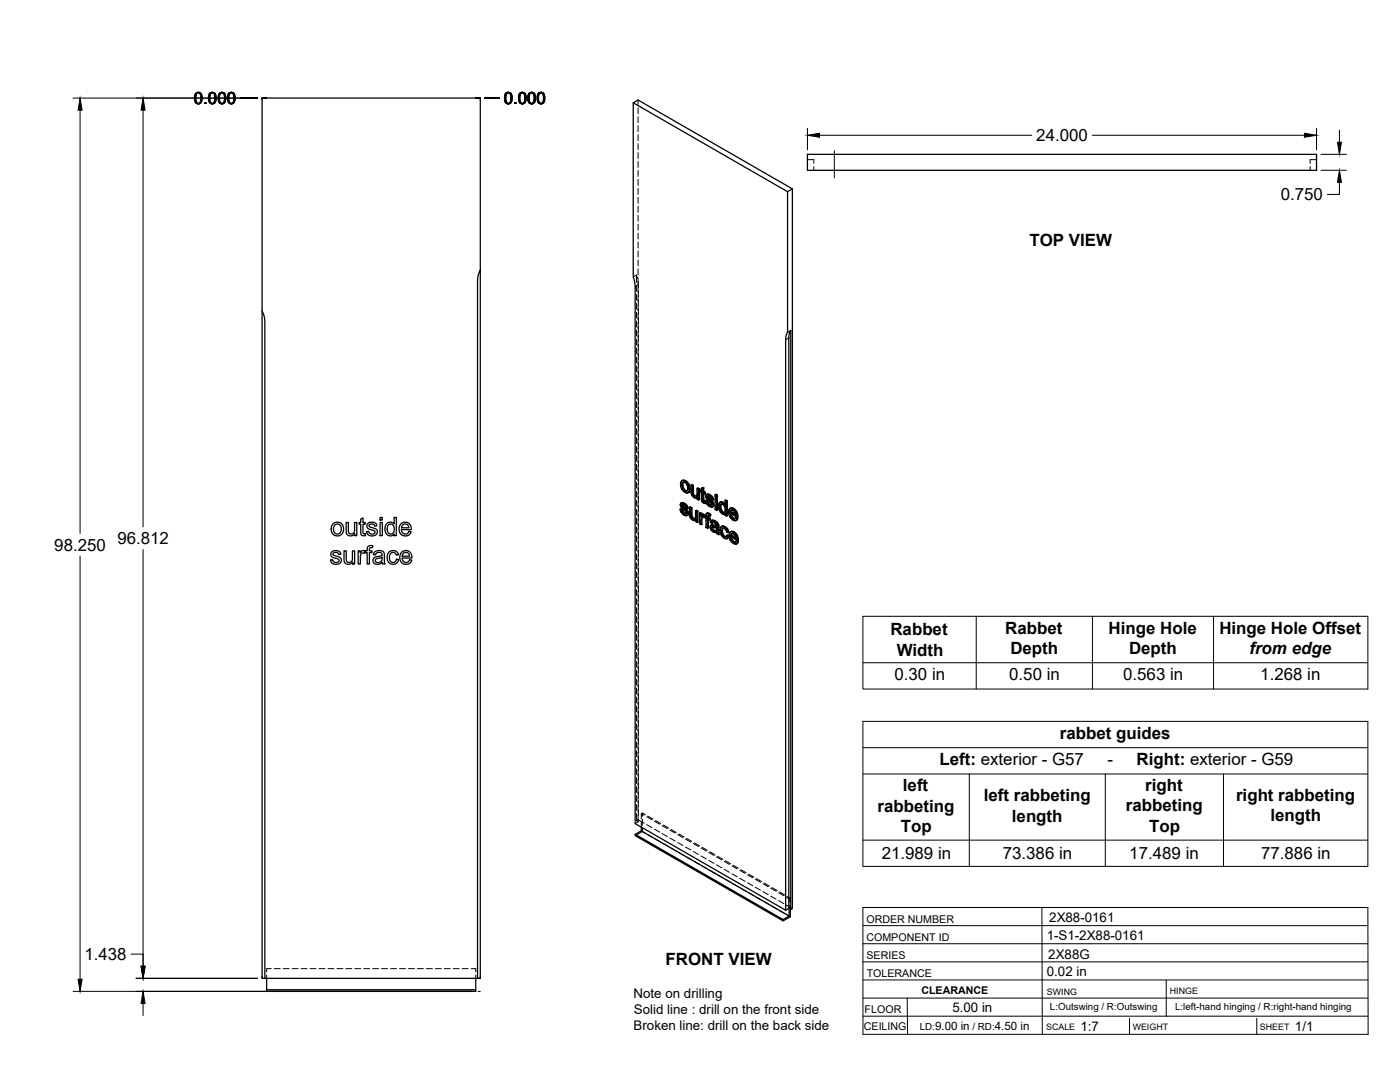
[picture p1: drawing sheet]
<svg xmlns="http://www.w3.org/2000/svg" width="559mm" height="432mm" viewBox="0 0 559 432" stroke-linecap="round" stroke-linejoin="round" font-family="sans-serif">
<!-- layer: Visible -->
<g fill="none" stroke="#000" stroke-width=".51">
<path d="M252.8 41l1.9-1.1 61.6 35.5M314.3 76.5l2-1.1v287.2l-.7 .3M322.3 61.6h203.2v6.4h-203.2zM191.7 107.8v282.6h-1.1v-278.5l.4-2.5zM191.7 107.8v-68.7h-87.1v85l.7 1.6 .4 2.6v262.1h84.9M104.6 124.1v266.3h1.1M313.6 135.6v227.6M314.3 132.6v-56.1l-61.5-35.5v69.5l.7 3.8v214.4l60.1 34.5M314.3 132.6l-.5 1.3-.2 1.6M315.6 131.9l-.6 1.3-.1 1.6v227.7l-1.3 .7M315.6 131.9v231l-.7-.4M315.6 131.9l-1.3 .7"/>
<path d="M272.2 191.8l.7-.2 .8 .2zM272.2 191.8l-.6 1.1 .5 2.3 1.5 1.4 .8 .1 .5-.3M272.3 193.6l.3 1.4M272.6 195l.3-.1 .8 .8-.3 .2zM272.8 192.5l-.2 .9M272.9 194.9l-.3-1.5-.3 .1 .2-.8 .5-.2 .9 .5 .5 1.4-.2 1.4-.8 .1M273.4 192l1 1a1.88 1.88 0 0 1 1 2M273.7 195.7l.5 .2M273.7 191.8l1.2 1.3M274.6 193.3l.5 1.9 .3-.2-.2 1.2M275.1 195.2l-.2 1.2 .3-.2-.6 .5M275.8 193.5l.7 .4 .3-.2v3.2"/>
<path d="M276.5 193.9v3.1l.3-.1 .3 .6M276.5 197.1l.3 .6 .3-.2 .5 .4M276.8 197.7l.4 .4h.9l-.3 .1M276.8 193.7l-.6-.4-.4 .2v2.9l.3 1.1 .8 1a.97 .97 0 0 0 1.4 .1v.6l.5 .4M277.2 198.1l.6 .1M278.2 194.9l.6 .4 .4-.2v4.3l-.4 .2v-4.3M278.3 198.6l-.3 .2M279.2 195.1l-.7-.4-.3 .2v2.6l-.4 .7M280 195.5l-.5 .1v.6l.5 .3v3.3l.6 .8 .7 .4 .3-.2-.1-.7h-.6M280 194.8l.9-.2v1.5M280.6 194.8v1.5l.3-.2 .6 .3M280.6 196.3l.6 .3 .3-.2v.6l-.3 .2v-.6"/>
<path d="M280.6 199.7l.7 .2M280.7 200l.8 .1M280.9 194.6l-.9 .2v1.1l-.5-.3M280.9 197v2.6M281.2 197.2l-.6-.4v2.8l.4 .2M281.6 199.8l.6 .3M282.1 197.3l.7-.1 .6 .2M282.3 198.3l.6 .4M282.4 198.6l.2 .3a1.23 1.23 0 0 1 1.4 .8l.4 .4M282.4 197.1l-.4 .3M282.5 197.4h.9l.7 .6M282.5 199.9l-.9-.1 .7 1.6 1.3 .9 .9-.1"/>
<path d="M282.6 198.9l1.5 1.4 .3-.2 .4 .6M282.6 198v.1M282.7 198.4l-.4-.3 1 .3 .6 1 .6 .2M282.8 197.2l-.9 .3-.2 .9 .5 .9 1.7 1.7-.1 .7M283 197.6l.8 .6 .3-.2 .5 .6M283.8 198.2l.5 .6 .3-.2 .2 .9-.3 .1-.2-.8M285.4 199l.3-.1 .7 .3-.4 .2zM285.4 197.4l.3-.2 .7 .4-.4 .2zM285.4 199v4.3l.6 .4M285.4 197.4v.8l.6 .4M286.4 199.2v4.3l-.4 .2v-4.3M286.4 197.6v.8l-.4 .2v-.8"/>
<path d="M289.4 199.7l.6 .3 .3-.1v5.9l-.3 .2v-6M290.3 199.9l-.6-.4-.3 .2v2.1l-.5-.7M133 209l1.7-.6 1.4 .5 .9 1.2 .1 1.9-.9 1.4-1.8 .5-1.5-.7-.7-1.6a2.82 2.82 0 0 1 .8-2.6zM133.7 209.5l.6-.3h.8l1 .9v1.9l-.8 1h-1.3l-.7-.9-.2-1.5zM137.3 219.8h.9v3a1.32 1.32 0 0 0 1.3 1.7 1.32 1.32 0 0 0 1.2-1.8v-2.9h.9v5.3h-.8v-.8a1.87 1.87 0 0 1-2.3 .9 1.87 1.87 0 0 1-1.2-2.1zM138.2 208.5h.8l.1 3.8a1.31 1.31 0 0 0 1.7 .7 1.31 1.31 0 0 0 .7-1.7v-2.8h.9v5.3h-.8v-.8a1.87 1.87 0 0 1-2.2 .8 1.87 1.87 0 0 1-1.2-2zM143 219.8h.8v.8a1.27 1.27 0 0 1 2-.6l.8-.2v-1.1a1.56 1.56 0 0 1 2.2-.9l-.1 .8a.81 .81 0 0 0-.9 0 .81 .81 0 0 0-.4 .8v.4h1.1v.7h-1.1v4.6h-.8v-4.6h-.8v-.4l-.3 .7-.8-.2-.7 .5-.2 4h-.8zM144 207.2l.9-.5v1.8h.9v.7h-.9v3.4l.2 .4h.7l.1 .8h-1.3l-.5-.6-.1-4h-.7v-.7h.7zM146.8 209l.8-.5 1.4-.1a1.53 1.53 0 0 1 1.4 1.5l-.8 .1a1.17 1.17 0 0 0-1.2-.9 1.17 1.17 0 0 0-1.1 .8l.4 .5 2.1 .5a1.6 1.6 0 0 1 .7 2.1 1.6 1.6 0 0 1-2 .9l-1.5-.4-.7-1.3 .9-.2 .4 .9 .5 .2 1.3-.2a.81 .81 0 0 0 .2-1.1 .81 .81 0 0 0-1.1-.3l-.8-.2a1.39 1.39 0 0 1-1.2-.9 1.39 1.39 0 0 1 .3-1.4zM151.7 208.5h.9v5.3h-.9zM151.7 206.5h.9v1h-.9zM154.3 209l1.1-.6a1.86 1.86 0 0 1 1.9 .7v-2.6h.9v7.3h-.8v-.7a2.17 2.17 0 0 1-2.7 .5 2.17 2.17 0 0 1-1.1-2.5z"/>
<path d="M155 209.5l.5-.3h.9l.8 1v2l-.8 .9-1-.1-.8-1v-1.4zM160 209.1a2.45 2.45 0 0 1 2.9-.4 2.45 2.45 0 0 1 1.2 2.7h-3.9l.3 1 .8 .7a1.46 1.46 0 0 0 1.9-1l.9 .1-.5 .9-.9 .7h-1.5l-1.2-.6-.6-.9-.1-1.4zM160.7 209.5l.6-.3h1l.6 .6 .3 .8h-2.9zM271.4 203.2l.6 .3M271.9 200.7l.8-.1 .5 .2M272 203.5l.4-.2 .2 .9-.3 .1zM272.1 201.7l.7 .4M272.2 202l.2 .3a1.21 1.21 0 0 1 1.5 .9l.4 .3M272.3 200.6l-.5 .2M272.3 204.3l.7 .6h.8M272.3 200.8h.9l.8 .6M272.4 203.3l-1-.1 .7 1.6 1.3 .9 .9-.1"/>
<path d="M272.4 202.3l1.5 1.4 .4-.2 .4 .7M272.5 201.4l-.1 .1M272.5 201.8l-.3-.3 1 .3 .5 1 .7 .3M272.6 204.2l.7 .6M272.7 200.6l-1 .3-.2 .8 .6 1 1.6 1.7-.1 .7M272.9 201l.7 .6 .4-.2 .5 .7M273 204.9l.6 .2M273.6 201.6l.6 .6 .3-.1 .2 .8-.3 .2-.2-.9M273.7 205.1h-.1M273.9 203.7l.4 .6 .4-.1 .1 .7M274.3 204.3l.2 .7 .3-.1-.2 .5M274.5 205l-.2 .6 .3-.2-.4 .4"/>
<path d="M275.2 202.4l.7 .4 .3-.2v3.2M275.9 202.8v3.1l.3-.1 .3 .6M275.9 206l.3 .6 .3-.2 .4 .4M276.2 206.6l.4 .4h.9M276.2 202.6l-.7-.4-.3 .2v3l.3 1.1 .8 .9a.97 .97 0 0 0 1.4 .1M276.6 207l.6 .2M277.5 207l-.3 .2M277.6 203.8l.7 .4 .3-.2v4.3l-.3 .2v-4.3M277.7 207.5v.7l.6 .3M277.7 207.5l-.2 .2M278.6 204l-.7-.4-.3 .2v2.7l-.4 .7M279.2 204.7l.6 .4 .3-.2v.5l.4-.2"/>
<path d="M279.8 205.1v.6l.7-.5 .4 .1M280 206.4l.2 2.8-.3 .2v-2.2M280.1 204.9l-.6-.3-.3 .1v4.3l.7 .4M280.2 205.3h.7l.6 .4M280.3 206.1v.1M280.6 205.4l.6 .5M281 206.6l-.8-.5-.2 .3 .3-.2-.1 .8M281.2 200.3l.1 .7M281.2 206.4l.6 .4v3.7l.6 .4M281.2 206.4v-.3l-.2 .5M281.2 206.5l-.2 .1M282.2 204.9h.9l.6 .4"/>
<path d="M282.2 200.1l.3-.2 .3 .8-.3 .2zM282.4 206.6l.7 .4 .3-.2v.6l-.3 .1v-.5M282.5 204.7l-.5 .2M282.5 200.9l.6 .6h.9M282.7 207.3v3.4l-.3 .2v-3.8l.7 .4M282.7 205.7v.7M282.8 205.1l.6 .4 .3-.2-.4 .8 .1-.6M282.8 200.7l.7 .7M283.1 204.9l-.6-.2-.5 .2-.2 1.3-.6-.3 .6-.1M283.2 201.5l.6 .2M283.3 206.1a.45 .45 0 0 0-.5-.5 .45 .45 0 0 0-.4 .6v.4l.3-.2 .7 .4M283.8 209.6l.8-.2 1.4 .5"/>
<path d="M283.9 201.7h-.1M284.1 210.7l.2 .6 .3-.2 .5 .5M284.1 200.3l.4 .6 .3-.2 .2 .8M284.2 210.4l-.1 .3 .3-.2 .2 .6M284.2 209.4l-.5 .2M284.3 211.3l.5 .5h1h-1M284.3 210.3l-.1 .1M284.4 207.7l.8 .4 .3-.2 .8 .6M284.4 210.3l.6 .2a.79 .79 0 0 1 .9 .2 .79 .79 0 0 1 0 1l-.4 .3M284.4 210.3l-.2 .1M284.4 210.3v.2M284.5 200.9l.2 .7 .3-.1-.2 .5"/>
<path d="M284.5 208.4l-.4 .5 .2-.4 .5-.1 1.1 1a.48 .48 0 0 1 0 .8 .48 .48 0 0 1-.7-.3l-.9-.3M284.6 209.4l-1 .3-.2 1 .6 1 1.2 .8a.64 .64 0 0 1 1 .5l.6 .4M284.7 201.6l-.2 .6 .3-.2-.5 .4M284.7 207.6l-.8 .2M285.2 208.1l.8 .5 .3-.1 .4 .5M285.5 207.9l-.8-.3-.9 .3-.3 .5 .6 .5M286 208.6l.4 .6 .3-.2 .2 .7M286.4 209.2l.2 .6 .3-.1 .1 2.9M286.6 209.8l.1 3 .3-.2 .1 .6-.3 .2-.1-.6M287.4 202.4l.3 1.4M287.5 200.4h1.2l.6 .6M287.7 201.3h.7l.7 .8 .3 1.3-.3 1.2"/>
<path d="M287.7 201.3l-.3 1.1 .3-.2 .3 1.4M287.7 203.8l.3-.2 .8 .8-.4 .2zM287.8 201.2l-.1 .1M287.8 200.3l-.5 .2M288 201.1l-.3 1.1M288.1 212l.3 1.4 .3-.2 .7 .8M288.2 210.1l.9 .2 .3-.2 1 1M288.4 213.4l.7 .8h.8M288.4 200.6l.5 .5h.5M288.4 204.6h.7M288.5 209.9l-.6 .3M288.6 210.8l-.2 1"/>
<path d="M288.7 200.4l-.8-.2-.8 .4-.3 2.1 1 2 1 .6 .6-.2v.5l.6 .4M288.8 204.4l.4 .1M289.1 210.3l.8 .6a1.42 1.42 0 0 1 1 1.5l-.3 .1-.5-1.3M289.4 205.1l-.2 .2M289.4 210.1l-.9-.2-.8 .4-.3 1.9 .5 1.3 .6 .9 .9 .5 .7 .1M290 213.7l.6 .4M290.6 212.5l-.6-.2-.7-1.3-.9-.2-.3 1.2 .3-.2 .3 1.4M290.6 214.1l.4-.1-.3 .6-.6 .4zM291 214l-.7-.5-.6 .8-.6-.1M291.3 202.9h.9a1.84 1.84 0 0 1 1.8 1.2M291.5 204.3l2 1.2-.3-1.1-.9-.9-.6 .1-.2 .7 .3-.2 1.7 1M291.5 212.3l.8-.1a2.05 2.05 0 0 1 2 1.3"/>
<path d="M291.7 213.6l2.1 1.2-.9-1.6a.7 .7 0 0 0-.8-.3 .7 .7 0 0 0-.4 .7l.3-.2 1.7 1M291.8 206.1l.8 .8h.8M291.8 205l.3 .9M292 203.5l-.2 .6M292 215.5l.8 .8h.8M292 214.4l.3 .9M292.2 212.9l-.2 .5M292.5 203l1 1a1.97 1.97 0 0 1 1 2.1M292.6 206.9l.6 .2M292.7 212.4l1 1a1.83 1.83 0 0 1 1 1.8v.2M292.8 216.3l.5 .2M292.8 202.8l-.8-.2-1 .7-.2 1.3 .3 1.2 .7 1.1 1.2 .9h.7l.8-.9"/>
<path d="M293 212.2l-.8-.2-1 .5-.2 1.4 .3 1.3 .7 1.2 1.2 .7h.8l.7-.8M293.3 207l-.1 .1M293.5 216.4l-.2 .1M293.5 206.6l.7 .5M293.7 204.3l.5 1.9 .3-.1-.3 .1M293.7 216l.7 .5M293.9 213.7l.5 1.9 .3-.2-.3 .2M294.2 206.4l-2.8-1.6 .4 1.3 .3-.2 .8 .9M294.4 215.8l-2.8-1.6 .4 1.3 .3-.2 .8 .8M294.5 206.9l-.7 .8M294.5 206.9l-.6-.5-.7 .7M294.7 216.3l-.7 .8"/>
<path d="M294.7 216.3l-.7-.5-.7 .7M132.3 220.4l.6-.5 1.1-.2a1.77 1.77 0 0 1 2.1 1.5l-.9 .1a1.17 1.17 0 0 0-1.1-.9 1.17 1.17 0 0 0-1.2 .9l.4 .4 2.1 .6a1.59 1.59 0 0 1 .7 2 1.59 1.59 0 0 1-1.9 .9l-1.6-.4-.7-1.3 .9-.1 .3 .7 .7 .4 1.2-.3a.81 .81 0 0 0 .2-1 .81 .81 0 0 0-1-.3l-1.2-.4a1.36 1.36 0 0 1-.7-2.1zM149.5 220.3l.7-.4 1.2-.2 1.7 .6 .6 4.8h-.9l-.2-.6-1.3 .6-1.2 .1-.8-.4-.4-.7a1.74 1.74 0 0 1 2-2l.6-.1a.77 .77 0 0 0 1-.8 .77 .77 0 0 0-1-.7l-1.2 .2-.4 .7-.9-.1zM150 223.2l2.5-.7a1.62 1.62 0 0 1-.6 1.7 1.62 1.62 0 0 1-1.9 0l-.2-.5zM155.2 220.4l1.2-.6h1.4l.8 .7 .4 .9-.8 .1a1.44 1.44 0 0 0-1.9-.9 1.44 1.44 0 0 0-.9 1.9l.3 1.2 .8 .7 1.1-.1 .6-1.1 .9 .1-.5 1.2a2.49 2.49 0 0 1-3.2 .2 2.49 2.49 0 0 1-.8-3.2zM160.3 220.5a2.45 2.45 0 0 1 2.9-.5 2.45 2.45 0 0 1 1.2 2.7h-3.9l.2 .9 .8 .8a1.43 1.43 0 0 0 2-1l.9 .1-.4 .9-1 .7h-1.7l-1-.6-.7-1.7v-1.1zM161 220.9l.5-.4h1.1l.6 .6 .3 .9h-3zM256 330.1v1.5l-2.4 1.4v.5l59 34v-.5l-59-34M256 331.6l59 34-2.4 1.4M315 362.6v3M315.4 362.8v3l-2.8 1.7M106.4 390.4v5.2h83.5v-.6h-83.5"/>
<path d="M189.9 390.4v4.6"/>
</g>
<!-- layer: Hidden -->
<g fill="none" stroke="#000" stroke-width=".4">
<path d="M254.7 39.9v1.9M254.7 43v2.4M254.7 46.6v2.4M254.7 50.2v2.4M254.7 53.7v2.4M254.7 57.3v2.4M254.7 60.9v2.4M254.7 64.5v2.3M254.7 68v2.4M254.7 71.6v2.4M254.7 75.2v2.4M254.7 78.7v2.4"/>
<path d="M322.3 63.7h2.5v1.5M324.8 66.4v1.6M522.9 66.4v1.6M525.5 63.7h-2.6v1.5M254.7 82.3v2.4M254.7 85.9v2.4M254.7 89.5v2.3M254.7 93v2.4M254.7 96.6v2.4M254 109.8l.4 1.3M254 109.8v2.9M254 113.9v2.3"/>
<path d="M254 117.4v2.4M254 109.8l-1.2 .7M254.7 100.2v2.4M254.7 103.7v2.4M254.7 107.3v2.4M254.7 110.9v2.4M254.7 114.5v2.3M254.7 118v2.4M254.7 112.2l.1 2.6M254.8 116v2.4M254.8 119.6v2.3M254 121v2.4"/>
<path d="M254 124.6v2.4M254 128.1v2.4M254 131.7v2.4M254 135.3v2.4M254 138.9v2.3M254.7 121.6v2.4M254.7 125.2v2.4M254.7 128.8v2.3M254.7 132.3v2.4M254.7 135.9v2.4M254.7 139.5v2.3M254.8 123.1v2.4"/>
<path d="M254.8 126.7v2.4M254.8 130.3v2.4M254.8 133.9v2.3M254.8 137.4v2.4M254 142.4v2.4M254 146v2.4M254 149.6v2.4M254 153.2v2.3M254 156.7v2.4M254.7 143v2.4M254.7 146.6v2.4M254.7 150.2v2.4"/>
<path d="M254.7 153.8v2.3M254.7 157.3v2.4M254.8 141v2.4M254.8 144.6v2.3M254.8 148.1v2.4M254.8 151.7v2.4M254.8 155.3v2.4M254.8 158.9v2.3M254 160.3v2.4M254 163.9v2.3M254 167.4v2.4M254 171v2.4"/>
<path d="M254 174.6v2.4M254 178.2v2.3M254.7 160.9v2.4M254.7 164.5v2.4M254.7 168v2.4M254.7 171.6v2.4M254.7 175.2v2.4M254.7 178.8v2.3M254.8 162.4v2.4M254.8 166v2.4M254.8 169.6v2.4M254.8 173.1v2.4"/>
<path d="M254.8 176.7v2.4M254 181.7v2.4M254 185.3v2.4M254 188.9v2.4M254 192.4v2.4M254 196v2.4M254 199.6v2.4M254.7 182.3v2.4M254.7 185.9v2.4M254.7 189.5v2.4M254.7 193v2.4M254.7 196.6v2.4"/>
<path d="M254.8 180.3v2.4M254.8 183.9v2.3M254.8 187.4v2.4M254.8 191v2.4M254.8 194.6v2.4M254.8 198.1v2.4M271.9 193.1l.5 1.9-.3 .2M272.4 195l1.3 1.3-.3 .2M272.5 191.6l-.9 1.7M272.8 192.5l-.2 .1M272.9 192.4h.8l-.3 .2M273.7 192.4l.8 .9-.3 .2"/>
<path d="M273.7 196.3l.9 .3-.3 .1M274.5 195.7l-.3 .2M274.5 193.3l.3 1.4-.3 .2M274.8 194.7l-.1 .8-.5 .4M274.9 196.5l-.3 .1M276.2 193.3v3.4l-.3 .2M276.2 196.7l.2 .7-.3 .1M276.4 197.4l.4 .6-.3 .1M276.8 198l.6 .5-.3 .1M277.4 198.5l.7 .2 .5-.3-.3 .2M278.1 198.1h.1M278.3 198l-.4 .2"/>
<path d="M278.4 198.6h-.1M278.4 197.8l-.3 .3M278.5 194.7v2.8l-.4 .5M278.6 198.4v.7l-.3 .1M278.6 199.1l.6 .3M279.8 196l.5 .3-.3 .2M279.8 195.4v.6l-.3 .2M280 195.5l.3 .2M280.3 196.3l.1 3.3-.4 .2M280.3 194.6v1.1l-.3 .2M280.4 199.6l.2 .5-.3 .2M280.6 196.8l.3-.2v.4"/>
<path d="M280.9 196.6l.6 .4M281.9 199.7l.5 1.3-.3 .1M282 197.8l.1 .7-.3 .2M282.1 197.4l-.4 .6M282.1 198.5l.5 .6-.4 .2M282.3 197.2l-.5 .4M282.5 198l.3-.2-.2 .2M282.6 199.1l1.5 1.6-.3 .2M282.7 197.9l-.3 .1M282.8 197.8l.6 .2-.3 .2M283.4 198l.6 .5-.3 .2M284 198.5l.2 .7-.3 .2"/>
<path d="M284.2 199.2l.6 .3M285.7 197.2v.9l-.3 .1M285.7 198.9v1.5M285.7 198.1l.7 .3M289.7 199.5v2.1l-.3 .2M254 203.2v2.3M254 206.7v2.4M254 210.3v2.4M254 213.9v2.4M254 217.4v2.4M254.7 200.2v2.4M254.7 203.8v2.3"/>
<path d="M254.7 207.3v2.4M254.7 210.9v2.4M254.7 214.5v2.4M254.7 218.1v2.3M254.8 201.7v2.4M254.8 205.3v2.4M254.8 208.9v2.3M254.8 212.4v2.4M254.8 216v2.4M254.8 219.6v2.4M271.7 203.1l.5 1.3-.3 .2M271.8 201.3l.2 .6-.3 .2"/>
<path d="M271.9 200.8l-.4 .6M272 201.9l.4 .6-.3 .2M272.1 200.6l-.5 .4M272.2 204.4l1.1 1-.3 .1M272.3 201.4l.3-.2-.1 .2M272.4 202.5l1.6 1.6-.3 .2M272.6 201.3l-.4 .1M272.6 201.2l.6 .2-.3 .2M273.2 201.4l.6 .6-.3 .1M273.3 205.4l.8 .2-.3 .2M273.8 204.9h.2M273.8 202l.3 .6-.4 .2"/>
<path d="M274 204.1l.2 .5-.3 .1M274 204.9l-.3 .2 .3-.2M274.1 202.6l.6 .3M274.2 204.6l-.2 .3M274.5 205.6h-.4M275.5 202.2l.1 3.4-.3 .2M275.6 205.6l.2 .7-.3 .2M275.8 206.3l.4 .6-.3 .2M276.2 206.9l.6 .5-.3 .2M276.8 207.4l.7 .2 .5-.3-.2 .2M277.5 207h.1M277.7 206.9l-.4 .2"/>
<path d="M277.8 206.7l-.3 .3M277.9 203.6v2.6l-.4 .7M278 207.3v.7l-.3 .2M278 208l.6 .3M279.5 207.3v1.6l-.3 .1M279.5 208.9l.7 .3M279.5 204.6v1.5M280.1 206.1l.8-.1-.3 .2M280.1 205.4v.1M280.3 206.1l.2-.2-.3 .2M280.4 205.2l-.6 .5M280.6 200.1l.5 .5-.3 .1"/>
<path d="M280.9 206l.4 .4M281.1 200.6l.5 .2M281.2 206.1l.3-.2-.2 .5M281.5 205.7v.1M281.5 206.3l.6 .3-.3 .2M281.5 205.9l-.2 .5M281.5 205.7l-.3 .3M281.8 205.8l.3 .2M282.1 209v1.3l-.3 .2M282.1 210.3l.6 .4M282.1 206.6v1.3M282.2 205l-.1 1-.3 .2"/>
<path d="M282.3 204.7l-.5 .4M282.4 201l1.1 1-.3 .1M282.4 207.1l.3-.2v.4M282.5 205.7l.4-.2-.2 .2M282.7 206.9l.7 .5M282.9 205.5l.4 .1-.4 .2M283.3 205.6l.3 .3M283.5 202l.8 .2-.3 .2M283.7 210.1l.4 1.1-.4 .2M283.8 208.2l.6 .5M283.8 209.6l-.4 .7M284 201.5h.1"/>
<path d="M284 209.4l-.5 .4M284.1 211.2l.9 .9-.3 .2M284.1 207.7l-.6 .7M284.1 200.7l.2 .5-.3 .1M284.2 201.5l-.3 .2 .2-.2M284.2 207.6l-.4 .3M284.3 201.2l-.2 .3M284.4 208.4l.4-.2-.3 .2M284.5 210.2l.2-.1zM284.5 210.2l-.2 .1M284.6 210.1l-.4 .2M284.6 202.2h-.3"/>
<path d="M284.7 210.1l1.6 .5-.3 .2M284.8 208.2l.6 .2-.3 .2M285 212.1l.7 .2-.3 .2M285.4 208.4l.7 .7-.3 .2M285.7 212.3l.7-.1-.4 .2M285.7 201.6v1.6l-.3 .1M285.7 203.2l.7 .3M286 209.9l.3 .1M286 211.7l-.3 .2M286.1 209.1l.2 .7-.3 .2M286.2 211.5l-.4 .3M286.3 210.6l-.1 .9-.3 .2"/>
<path d="M286.3 209.8l-.3 .4M286.4 212.2l.1 .7-.3 .1M286.5 212.9l.6 .3M287.1 201.8l.2 1.3-.3 .2M287.3 200.7l-.2 1.1-.3 .2M287.3 203.1l.6 1.1-.4 .2M287.6 200.3l-.6 .6M287.7 211.4l.5 1.9-.3 .2M287.9 204.2l.8 .8-.3 .1M287.9 210.3l-.2 1.1-.3 .2M288 201.1h.7l-.3 .2M288 201.1l-.2 .1"/>
<path d="M288 201.1h.1M288.1 201l-.3 .2M288.2 213.3l1.2 1.3-.3 .2M288.2 210l-.6 .5M288.6 210.8l-.2 .1M288.7 210.7l.8 .1-.4 .1M288.7 205l.6 .1 .4-.2-.3 .2M288.7 201.1l.8 .8-.4 .2M289.4 201.1l.3 .5M289.4 214.6l1 .2M289.5 210.8l.5 .5-.3 .2M289.5 201.9l.3 1.5-.4 .2"/>
<path d="M289.5 205.1h-.1M289.7 204.9v.6l-.3 .1M289.7 205.5l.6 .3M289.8 203.4l-.2 .7-.4 .4 .3-.1M290 211.3l.3 .8-.3 .2M290 214.1l-.1 .1M290.3 212.1l.6 .3M290.3 213.5l-.6 .8M291.1 204.1l.5 1.9-.3 .2M291.3 213.5l.5 1.9-.3 .2M291.4 204.8l.4-.1v.3M291.6 206l1.3 1.4-.4 .1"/>
<path d="M291.6 202.7l-.8 1.6M291.6 214.2l.4-.2v.4M291.8 204.7l2.7 1.5M291.8 215.4l1.3 1.3-.3 .2M291.8 212.1l-.5 1.4-.3 .2M292 214l2.7 1.6M292 203.5l-.2 .1M292.1 203.4l.7 .1-.3 .1M292.2 212.9h-.2M292.3 212.7l.8 .1-.4 .2M292.8 203.5l.8 .8-.3 .2M292.9 207.4l1 .2-.3 .2"/>
<path d="M293.1 212.8l.7 .9-.3 .2M293.1 216.7l1 .3-.3 .2M293.5 206.9h-.1M293.5 206.9l-.2 .1M293.5 205.1l.4 .2M293.6 206.8l-.4 .2M293.6 204.3l.3 1-.4 .2M293.7 216.3h-.1M293.7 216.3l-.2 .1M293.7 214.4l.4 .3M293.8 216.2l-.4 .2M293.8 213.7l.3 1-.3 .1"/>
<path d="M293.9 206.4l-.4 .5M294 215.8l-.3 .5M294.1 207.5l-.2 .1M294.3 216.9l-.2 .1M254 221v2.4M254 224.6v2.4M254 228.2v2.3M254 231.7v2.4M254 235.3v2.4M254 238.9v2.4M254.7 221.6v2.4M254.7 225.2v2.4"/>
<path d="M254.7 228.8v2.3M254.7 232.3v2.4M254.7 235.9v2.4M254.7 239.5v2.4M254.8 223.1v2.4M254.8 226.7v2.4M254.8 230.3v2.4M254.8 233.9v2.3M254.8 237.4v2.4M254 242.4v2.4M254 246v2.4M254 249.6v2.4"/>
<path d="M254 253.2v2.3M254 256.7v2.4M254.7 243.1v2.3M254.7 246.6v2.4M254.7 250.2v2.4M254.7 253.8v2.4M254.7 257.3v2.4M254.8 241v2.4M254.8 244.6v2.4M254.8 248.2v2.3M254.8 251.7v2.4M254.8 255.3v2.4"/>
<path d="M254.8 258.9v2.3M254 260.3v2.4M254 263.9v2.4M254 267.5v2.3M254 271v2.4M254 274.6v2.4M254 278.2v2.3M254.7 260.9v2.4M254.7 264.5v2.4M254.7 268.1v2.3M254.7 271.6v2.4M254.7 275.2v2.4"/>
<path d="M254.7 278.8v2.4M254.8 262.4v2.4M254.8 266v2.4M254.8 269.6v2.4M254.8 273.2v2.3M254.8 276.7v2.4M254 281.7v2.4M254 285.3v2.4M254 288.9v2.4M254 292.5v2.3M254 296v2.4M254 299.6v2.4"/>
<path d="M254.7 282.3v2.4M254.7 285.9v2.4M254.7 289.5v2.4M254.7 293.1v2.3M254.7 296.6v2.4M254.8 280.3v2.4M254.8 283.9v2.4M254.8 287.4v2.4M254.8 291v2.4M254.8 294.6v2.4M254.8 298.2v2.3M254 303.2v2.4"/>
<path d="M254 306.7v2.4M254 310.3v2.4M254 313.9v2.4M254 317.5v2.3M254.7 300.2v2.4M254.7 303.8v2.4M254.7 307.3v2.4M254.7 310.9v2.4M254.7 314.5v2.4M254.7 318.1v2.3M254.8 301.7v2.4M254.8 305.3v2.4"/>
<path d="M254.8 308.9v2.4M254.8 312.4v2.4M254.8 316v2.4M254.8 319.6v2.4M254 327.5l.8 .4M254 321v2.4M254 324.6v2.9M254.7 321.6v2.4M254.7 325.2v1.9M254.7 327.1l-.7 .4M254.7 327.1l2.4 1.4M254.8 323.2v2.3"/>
<path d="M254.8 326.7v1.2M254.8 327.9l-1.3 .8M256 328v2.1M256 324.7l1.1 .7M256.4 325.8v-1.4l-.4 .3v2.1M256.4 331.9l-2.8 1.6M256.4 327v2.3M256.4 330.5v1.4M256.4 324.4l1.2 .7M256.4 331.9l1.2 .6M258.1 325.9l2.1 1.2M258.1 329.1l2.1 1.2"/>
<path d="M258.6 325.7l2 1.2M258.6 333.1l2 1.2M261.2 327.7l2.1 1.2M261.2 330.9l2.1 1.2M261.7 327.5l2 1.2M261.7 334.9l2 1.2M264.3 329.5l2.1 1.2M264.3 332.7l2.1 1.2M264.8 329.2l2 1.2M264.8 336.7l2 1.2M267.4 331.3l2.1 1.2M267.4 334.5l2.1 1.1"/>
<path d="M267.9 331l2 1.2M267.9 338.5l2 1.1M270.5 333.1l2.1 1.2M270.5 336.2l2.1 1.2M271 332.8l2 1.2M273.6 334.9l2.1 1.2M273.6 338l2.1 1.2M274.1 334.6l2 1.2M276.7 336.7l2.1 1.1M276.7 339.8l2.1 1.2M277.2 336.4l2 1.2M279.8 338.4l2.1 1.2"/>
<path d="M280.3 338.2l2 1.1M283.4 340l2 1.1M271 340.2l2 1.2M274.1 342l2 1.2M277.2 343.8l2 1.2M279.8 341.6l2.1 1.2M280.3 345.6l2 1.2M282.9 340.2l2.1 1.2M282.9 343.4l2.1 1.2M283.4 347.4l2 1.2M286 342l2.1 1.2M286 345.1l2.1 1.2"/>
<path d="M286.4 341.7l2.1 1.2M286.4 349.1l2.1 1.2M289.1 343.8l2 1.2M289.1 346.9l2 1.2M289.5 343.5l2.1 1.2M289.5 350.9l2.1 1.2M292.2 345.6l2 1.2M292.2 348.7l2 1.2M292.7 345.3l2 1.2M292.7 352.7l2 1.2M295.3 347.3l2 1.2M295.3 350.5l2 1.2"/>
<path d="M295.7 347.1l2.1 1.2M295.7 354.5l2.1 1.2M298.4 349.1l2 1.2M298.4 352.3l2 1.2M298.8 348.9l2.1 1.2M298.8 356.3l2.1 1.2M301.5 350.9l2 1.2M301.5 354.1l2 1.1M301.9 350.6l2.1 1.2M301.9 358.1l2.1 1.1M304.6 352.7l2 1.2M304.6 355.8l2 1.2"/>
<path d="M305 352.4l2.1 1.2M305 359.8l2.1 1.2M307.7 354.5l2 1.2M307.7 357.6l2 1.2M308.1 354.2l2.1 1.2M310.8 356.3l2 1.1M310.8 359.4l2 1.2M311.2 356l2.1 1.2M313.9 358l1.1 .7 .4-.3M314.3 357.8l1.1 .6M315 358.7v1.3M315.4 358.4v1.6"/>
<path d="M308.1 361.6l2.1 1.2M311.2 363.4l2.1 1.2M313.9 361.2l2.4 1.4M314.3 365.2l1.1 .6M315 361.2v1.4M315.4 361.2v1.6M106.4 389.1v1.3M108.3 386.6h-1.9v1.3M109.5 386.6h2.3M113 386.6h2.4M116.6 386.6h2.4M120.2 386.6h2.4"/>
<path d="M123.7 386.6h2.4M127.3 386.6h2.4M130.9 386.6h2.4M134.5 386.6h2.3M138 386.6h2.4M141.6 386.6h2.4M145.2 386.6h2.4M148.8 386.6h2.3M152.3 386.6h2.4M155.9 386.6h2.4M159.5 386.6h2.3M163 386.6h2.4"/>
<path d="M166.6 386.6h2.4M170.2 386.6h2.4M173.8 386.6h2.3M177.3 386.6h2.4M180.9 386.6h2.4M184.5 386.6h2.4M188 386.6h1.9v1.3M189.9 389.1v1.3"/>
</g>
<!-- layer: Reference -->
<path d="M104.6 39.1h1.8M105.5 39.1h-.9h1.8h-1.8v.9M189.9 39.1h1.8M190.8 39.1h.9v.9M322.3 61.6v2.1M322.3 65.8v2.2M525.5 61.6v2.1M525.5 65.8v2.2M104.6 389.5v.9h.9M190.8 395.6h.9M191.7 389.5v.9h-.9" fill="none" stroke="#000" stroke-width=".4"/>
<!-- layer: Visible Narrow -->
<path d="M314.9 134.8l-1.3 .8M276.8 196.1l-.3 .2M280.9 199.2l-.3 .1M283.5 199.2l-.3 .2M273.3 202.6l-.3 .2M276.2 205l-.3 .2M282.7 206l-.3 .2M285.2 209.6l-.3 .2M287 210.3l-.4 .2M287 211.3l-.4 .2" fill="none" stroke="#000" stroke-width=".4"/>
<!-- layer: Hidden Narrow -->
<path d="M254.8 113.6l-1.3 .7M276.2 196l-.4 .2M278.5 197l-.3 .2M280.3 198.8l-.3 .1M273.3 203.5l-.3 .1M275.5 204.9l-.3 .2M277.9 205.9l-.3 .2M282.1 205.6l-.3 .1M283.5 200l-.3 .2M285.3 210.3l-.3 .2M286.3 210.9l-.3 .1" fill="none" stroke="#000" stroke-width=".4"/>
<!-- layer: Titleblock -->
<path d="M344.4 362.2h201.6l.1 50.6h-201.7zM344.4 376.6h201.6M344.4 369.4h201.6M415.9 362.2l.1 50.6M344.4 383.9h201.6M344.4 398.3h201.6M344.4 391.1h201.6M362.1 398.3l.1 14.4M465.5 391.3v14.4M344.4 405.5h201.7M450.8 406.4v6.4M501.6 406.4v6.4" fill="none" stroke="#000" stroke-width=".4"/>
<!-- layer: Custom Tables -->
<path d="M344.4 246h201.6v29h-201.6zM389.7 246v29M436 246v29M484.4 246v29M344.4 264.5h201.6M344.4 287.9h201.6v57.9h-201.6zM344.4 298.4h201.6M344.4 308.9h201.6M386.9 308.9v36.9M441.2 308.9v36.9M488.4 308.9v36.9M344.4 335.3h201.6" fill="none" stroke="#000" stroke-width=".4"/>
<!-- layer: FD_Dimensions -->
<g fill="none" stroke="#000" stroke-width=".4">
<path d="M29.2 39.1h73.6M193.5 39.1h5.8M32 44v168.9M57.1 44v166.3M322.3 51.2v8.6M327.1 54h84.7M436 54h84.7M525.5 51.2v8.6M534.6 51.9v4.9M527.3 61.6h10.1M527.3 67.9h10.1M534.6 72.8v4.8h-4.8"/>
<path d="M57.1 219.3v166.3M32 221.9v168.9M29.2 395.6h159.8M52.3 380.8h4.8M54.3 390.4h48.5M57.1 400.5v4.8"/>
</g>
<path d="M32 39.1l.8 4.9h-1.6zM57.1 39.1l.8 4.9h-1.6zM322.3 54l4.8-.8v1.6zM520.7 53.2l4.8 .8-4.8 .8zM533.8 56.8h1.6l-.8 4.8zM534.6 67.9l.8 4.9h-1.6zM31.2 390.8h1.6l-.8 4.8zM56.3 385.6h1.6l-.8 4.8zM57.1 395.6l.8 4.9h-1.6z" fill="#000" stroke="#000" stroke-width=".4"/>
<!-- layer: Smart Centers -->
<path d="M333 60.1v10.9" fill="none" stroke="#000" stroke-width=".4"/>
<g font-size="6.7">
<text x="77.4" y="41.5">0.000</text>
<text x="201" y="41.5">0.000</text>
<text x="413.6" y="56.3">24.000</text>
<text x="511.2" y="80">0.750</text>
<text x="410.9" y="98.2">TOP VIEW</text>
<text x="21.7" y="219.8">98.250</text>
<text x="46.8" y="217.1">96.812</text>
<text x="355.4" y="253.6">Rabbet</text>
<text x="401.2" y="252.9">Rabbet</text>
<text x="442.5" y="252.9">Hinge Hole</text>
<text x="486.7" y="252.9">Hinge Hole Offset</text>
<text x="357.9" y="261.6">Width</text>
<text x="403.3" y="261">Depth</text>
<text x="450.6" y="261">Depth</text>
<text x="498.7" y="261">from edge</text>
<text x="357" y="271.4">0.30 in</text>
<text x="402.8" y="271.4">0.50 in</text>
<text x="448.3" y="271.4">0.563 in</text>
<text x="503" y="271.4">1.268 in</text>
<text x="423" y="294.8">rabbet guides</text>
<text x="375" y="305.4">Left: exterior - G57</text>
<text x="442.1" y="305.4">-</text>
<text x="453.7" y="305.4">Right: exterior - G59</text>
<text x="360.4" y="315.8">left</text>
<text x="457.1" y="315.8">right</text>
<text x="350.3" y="323.9">rabbeting</text>
<text x="392.7" y="319.8">left rabbeting</text>
<text x="449.4" y="323.8">rabbeting</text>
<text x="493.4" y="319.8">right rabbeting</text>
<text x="403.9" y="327.9">length</text>
<text x="507" y="327.8">length</text>
<text x="359.5" y="331.9">Top</text>
<text x="458.6" y="331.9">Top</text>
<text x="351.9" y="342.9">21.989 in</text>
<text x="400.2" y="342.9">73.386 in</text>
<text x="450.8" y="342.9">17.489 in</text>
<text x="503.4" y="342.9">77.886 in</text>
<text x="33.7" y="383.1">1.438</text>
<text x="265.7" y="385.2">FRONT VIEW</text>
</g>
<g font-size="5.3">
<text x="418.8" y="368">2X88-0161</text>
<text x="417.8" y="375.1">1-S1-2X88-0161</text>
<text x="418.4" y="382.6">2X88G</text>
<text x="417.8" y="389.5">0.02 in</text>
<text x="252.9" y="398.4">Note on drilling</text>
<text x="253" y="404.9">Solid line : drill on the front side</text>
<text x="380.1" y="404">5.00 in</text>
<text x="252.9" y="411.2">Broken line: drill on the back side</text>
<text x="431.3" y="411.5">1:7</text>
<text x="516.9" y="411.5">1/1</text>
</g>
<g font-size="4.6">
<text x="373.2" y="411.2">9.00 in</text>
<text x="397" y="411.2">4.50 in</text>
</g>
<g font-size="4.3">
<text x="345.8" y="368.4">ORDER NUMBER</text>
<text x="345.8" y="375.5">COMPONENT ID</text>
<text x="345.8" y="382.7">SERIES</text>
<text x="345.9" y="389.9">TOLERANCE</text>
<text x="367.7" y="396.7">CLEARANCE</text>
<text x="345.1" y="404.3">FLOOR</text>
<text x="344.8" y="411.1">CEILING</text>
</g>
<g font-size="3.9">
<text x="419.1" y="403.1">L:Outswing / R:Outswing</text>
<text x="469" y="403.1">L:left-hand hinging / R:right-hand hinging</text>
<text x="367.1" y="411.2">LD:</text>
<text x="388.2" y="411.2">/ RD:</text>
</g>
<g font-size="3.5">
<text x="417.9" y="397">SWING</text>
<text x="466.9" y="396.9">HINGE</text>
<text x="417.5" y="410.9">SCALE</text>
<text x="452.1" y="410.9">WEIGHT</text>
<text x="502.9" y="410.9">SHEET</text>
</g>
</svg>
